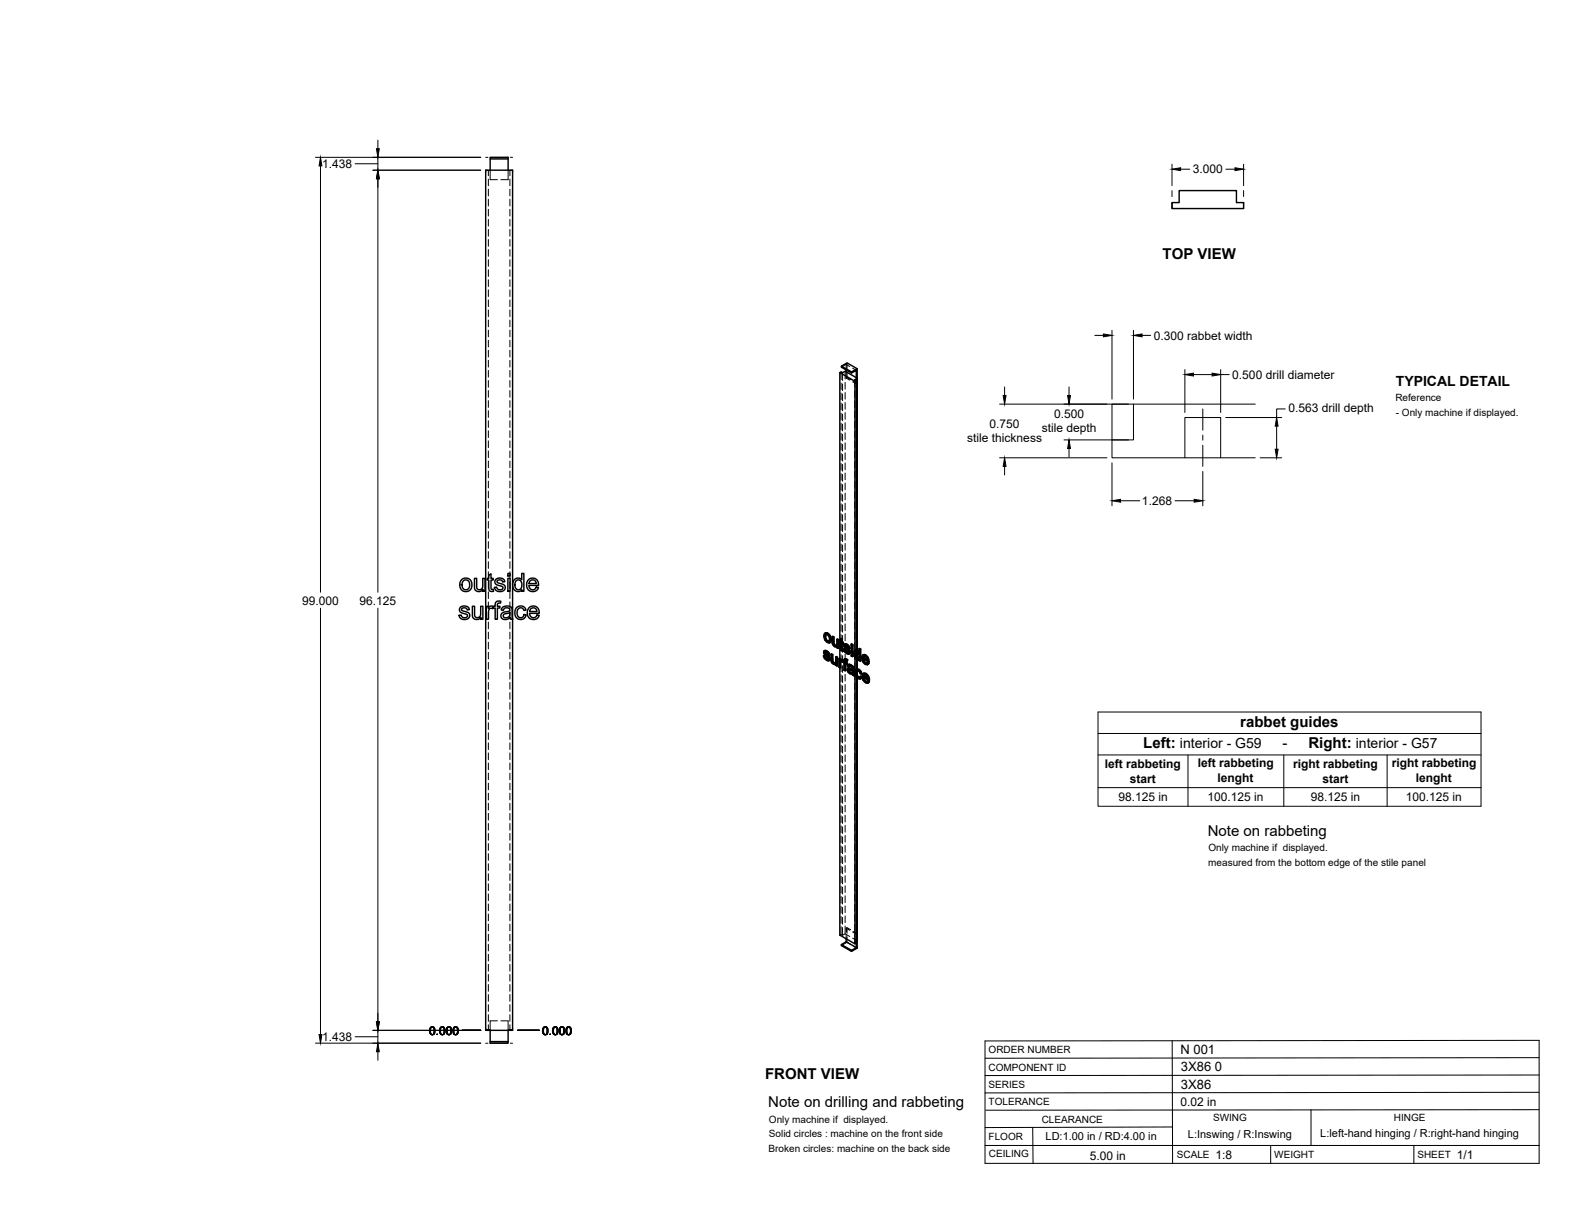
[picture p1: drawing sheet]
<svg xmlns="http://www.w3.org/2000/svg" width="559mm" height="432mm" viewBox="0 0 559 432" stroke-linecap="round" stroke-linejoin="round" font-family="sans-serif">
<!-- layer: Visible -->
<g fill="none" stroke="#000" stroke-width=".51">
<path d="M173.9 56.4v4M180.3 56.4h-6.4v-.6h6.4v4.6M418.4 67.6h20.3v4.3h2.5v2.1h-25.4v-2.1h2.6zM298 132.2l.4-.3 .5 .3 .9-.5 4.4 2.5-.9 .5 .5 .3-.5 .3zM298 132.2v95M298.5 129.9l2-1.1 3.6 2M300.2 131.3v.6M302.1 132l-3.6-2.1v.4l3.6 2.1M303.3 135.3v95.4M303.8 135v95.6M304.1 130.8l-2 1.2v.4l1.7-1v2.6M304.1 130.8l.1 99.9"/>
<path d="M163.3 215.5l.9-.4h1.2a1.33 1.33 0 0 1 1.1 1.2l-.8 .1a1.02 1.02 0 0 0-.9-.8 1.02 1.02 0 0 0-1 .8l2.6 1.2a1.65 1.65 0 0 1-.4 2 1.65 1.65 0 0 1-2 .1l-.8-.6-.3-.8 .7-.1a1.1 1.1 0 0 0 1.1 1 1.1 1.1 0 0 0 1.1-1l-2-.8a1.17 1.17 0 0 1-.5-1.9zM163.8 205.6a2.31 2.31 0 0 1 3.6 1.8 2.31 2.31 0 0 1-3.3 2.2l-.1-.1a2.81 2.81 0 0 1-.2-3.9zM164.4 206.1l.5-.3h.8l.8 .9v1.6l-.7 .9h-1l-.7-.8-.1-1.4zM167.6 215.1h.8v2.6a1.15 1.15 0 0 0 1.1 1.4 1.15 1.15 0 0 0 1-1.5v-2.5h.8v4.6h-.7v-.7a1.63 1.63 0 0 1-1.9 .8 1.63 1.63 0 0 1-1.1-1.8zM168.3 205.2h.8v2.6a1.15 1.15 0 0 0 1.2 1.4 1.15 1.15 0 0 0 1-1.5v-2.5h.8v4.6h-.7v-.7a1.63 1.63 0 0 1-2 .8 1.63 1.63 0 0 1-1.1-1.9zM172.5 215.1h.7v.7a1.12 1.12 0 0 1 1.8-.6l.7-.1v-.5a1.33 1.33 0 0 1 .6-1.2 1.33 1.33 0 0 1 1.4-.1l-.1 .7a.71 .71 0 0 0-.8 0 .71 .71 0 0 0-.3 .7v.4h.9v.6h-.9v4h-.8v-4h-.7v-.3l-.2 .6-.4-.2a1.07 1.07 0 0 0-1.1 1.5v2.4h-.8zM173.4 204.1l.8-.5v1.6h.8v.6h-.8v3.1l.8 .2 .1 .7-.6 .1a1.04 1.04 0 0 1-1.1-1.5v-2.6h-.6v-.6h.6zM176 205.5l.8-.4 1.2 .1a1.33 1.33 0 0 1 1.1 1.2l-.8 .1a.96 .96 0 0 0-1-.8 .96 .96 0 0 0-.9 .9l2.6 1.1a1.57 1.57 0 0 1-.2 1.9 1.57 1.57 0 0 1-1.9 .3l-.8-.3-.5-.6-.2-.6 .8-.1a1.09 1.09 0 0 0 1.1 1 1.09 1.09 0 0 0 1.1-1l-1.9-.7a1.2 1.2 0 0 1-.9-.9 1.2 1.2 0 0 1 .4-1.2zM178.3 215.5l1.8-.5 1.3 .5 .5 4.2h-.8l-.1-.6a1.75 1.75 0 0 1-2 .8 1.75 1.75 0 0 1-1.3-1.7l.8-.9 1.5-.3a.7 .7 0 0 0 .9-.8 .7 .7 0 0 0-1-.5l-.9 .2-.4 .6-.8-.1zM178.8 218l1.3-.4a.43 .43 0 0 1 .6-.2 .43 .43 0 0 1 .2 .6 1.2 1.2 0 0 1-1 1.2 1.2 1.2 0 0 1-1.4-.9zM180.2 205.2h.8v4.6h-.8zM180.2 203.5h.8v.8h-.8z"/>
<path d="M181.9 219.5v-159.1h-9.6v305.2h9.6v-145.9M182.4 205.7a1.73 1.73 0 0 1 2.7 0v-2.2h.8v6.3h-.8v-.6a1.9 1.9 0 0 1-2.3 .4 1.9 1.9 0 0 1-.9-2.1zM183.1 206.1l.8-.4 .9 .5 .4 1.2-.2 1.2a1.26 1.26 0 0 1-1.7 .5 1.26 1.26 0 0 1-.6-1.6zM183.2 215.6a1.96 1.96 0 0 1 3.4 .9l-.8 .1a1.29 1.29 0 0 0-1.7-.8 1.29 1.29 0 0 0-.6 1.8l.2 .9 .5 .6a1.16 1.16 0 0 0 1.7-1.1l.8 .1-.4 .9a2.18 2.18 0 0 1-2.8 .4 2.18 2.18 0 0 1-.7-2.8zM187.4 205.7a2.15 2.15 0 0 1 2.6-.4 2.15 2.15 0 0 1 1.1 2.4h-3.5l.2 .8a1.29 1.29 0 0 0 1.3 .8 1.29 1.29 0 0 0 1.1-1l.9 .1-.5 .9a2.33 2.33 0 0 1-3.2-.1 2.33 2.33 0 0 1-.2-3.1zM187.7 215.6a2.15 2.15 0 0 1 2.5-.3 2.15 2.15 0 0 1 1.1 2.3h-3.4l.2 .8a1.29 1.29 0 0 0 1.2 .8 1.29 1.29 0 0 0 1.2-1l.8 .1-.5 .9a2.35 2.35 0 0 1-3.2-.1 2.35 2.35 0 0 1-.1-3.2zM188.1 206.1l.5-.3h.9l.5 .4 .3 .9h-2.6zM188.3 216l.6-.3a1.27 1.27 0 0 1 1.6 1.3h-2.6zM292.1 232.7l.5 .2M292.5 230.9l.9 .1M292.6 232.9l.2-.2 .2 .6-.2 .1zM292.7 231.6l.4 .3"/>
<path d="M292.7 231.8l1.4 1.1M292.7 224.7l.6-.2 .5 .2zM292.7 224.7l-.4 .5v1l.9 1.5a.93 .93 0 0 0 1.4 .2M292.7 230.8l-.3 .2M292.8 225.9l.2 1M292.8 233.4l.5 .5 .5-.1M292.8 230.9l.6 .1 .5 .4M292.8 232.7l-.4-.2a1.18 1.18 0 0 0 .4 1.5l.8 .4 .6-.1M292.9 232l1.5 1.3M292.9 231.4v.1M292.9 231.7l-.2-.3 .7 .2 .4 .7 .4 .2M293 226.9l.2-.1 .6 .6-.4 .1z"/>
<path d="M293 233.3l.5 .4M293 230.8l-.7 .3-.1 .6 1.5 1.7v.6M293.1 225.1l-.1 .7M293.2 231.1l.5 .4 .2-.1 .4 .4M293.2 226.8l-.2-.9a.5 .5 0 0 1 .1-.8 .5 .5 0 0 1 .7 .4l.4 .7 .1 1-.2 .4-.6-.1M293.3 233.9l.4 .1M293.5 224.8l.9 .9 .2-.1 .4 1.3M293.7 231.5l.4 .5 .2-.1 .1 .5-.2 .1-.1-.5M293.8 227.4l.3 .1M293.8 224.7l.8 .9M293.8 234h-.1M293.9 233l.3 .4 .2-.1 .1 .5"/>
<path d="M294.2 233.4l.1 .5 .2-.1-.1 .4M294.3 233.9l-.1 .4 .2-.1-.3 .2M294.4 225.7l.3 1.3 .3-.1-.2 .8M294.7 227l-.1 .9 .2-.2-.4 .3M294.8 232.1l.7 .1v2.3M295.3 225.9l.6 .1v2.2M295.3 232.4v2.1h.2l.2 .4M295.3 234.6l.2 .4 .2-.1 .3 .3M295.5 235l.3 .3h.6M295.5 232.2l-.7-.1 .1 2.6 .8 1h.8M295.7 226.1v2.2l.2-.1 .2 .4M295.7 228.3l.2 .5 .2-.2 .3 .3"/>
<path d="M295.8 235.3l.4 .1M295.9 228.8l.3 .3 .6-.1-.2 .2M295.9 226l-.6-.1v2.5l.7 1 .5 .2 .5-.2M296.2 229.1l.4 .1M296.4 235.3l-.2 .1M296.4 235.2l-.2 .2M296.5 233.1l.7 .1v3l-.3 .1v-3M296.5 235.7v.4l.4 .2M296.5 235.7l-.1 .1M296.9 226.8l.7 .1v3.1l-.3 .1v-3M297 229.4v.5l.3 .2M297 229.4l-.2 .1"/>
<path d="M297.2 233.2l-.7-.1-.1 2.1M297.6 226.9l-.7-.1v1.9l-.3 .5M297.6 233.7l.6 .1v.4l.3-.2M298 236.9v94.9l5.3 3.1 .5-.3M298 227.8v5.8M298 233.9v.5l.8-.3M298.1 234.8l.2 2.1-.2 .1v-1.6M298.1 227.3h-.3v.4l.3 .2 .1 2.4 .5 .6h.6l-.1-.4h-.4M298.1 226.8l.7-.2v1M298.2 233.8l-.6-.1v3l.5 .3M298.3 234.1h.5l.4 .3M298.4 234.7h.1"/>
<path d="M298.6 234.2l.4 .4M298.6 226.7v1.1l.6 .1M298.6 227.8l.6 .1-.2 .5v-.4M298.6 230.2l.4 .2M298.7 230.4l.5 .1M298.8 226.6l-.7 .2v.7l-.3-.2M298.8 228.3v1.8M298.9 235l-.7-.3 .1 .6M299 228.4l-.4-.2v2l.3 .1M299 230.6l.1 .5M299 234.5v.4l.4 .2v2.6l.4 .3M299 234.7l-.1 .3"/>
<path d="M299 234.9l-.1 .1M299.3 230.3l.4 .2M299.6 228.5l.9 .1M299.7 233.8h.7l.4 .3M299.7 230.5l.2-.2 .2 .6-.2 .1zM299.8 229.2l.4 .3M299.8 229.4l1.5 1.1M299.8 235l.8 .2-.2 .5v-.4M299.9 228.4l-.4 .2M299.9 233.7l-.3 .1M299.9 231l.5 .5h.5M299.9 228.5l.6 .1 .6 .4"/>
<path d="M299.9 230.3l-.4-.1a1.37 1.37 0 0 0 .8 1.6l.6 .3 .4-.2M300 229.7l1.5 1.2M300 229v.1M300 229.3l-.2-.2 .6 .1 .9 .9M300.1 234.4v.5M300.1 235.5v2.4l-.3 .1v-2.6l.6 .3M300.1 233.9l.7 .2-.3 .5v-.4M300.1 230.9l.5 .5M300.1 228.4l-.7 .3v.5l1.5 1.9-.1 .5M300.3 228.7l.5 .4 .3-.1 .3 .5M300.4 233.8l-.9 .1-.1 .8-.4-.2h.4M300.4 231.5l.4 .1"/>
<path d="M300.5 234.6l-.5-.2-.2 .6 .8 .2M300.8 229.1l.4 .5 .2-.1 .2 .5-.3 .1-.1-.5M300.9 237.1l.5-.1 1 .3M300.9 231.6h-.1M301 237.9l.2 .4 .2-.1 .4 .3M301 230.6l.3 .5 .2-.2 .1 .5M301.1 237.7l.3 .5M301.1 237l-.3 .2M301.2 238.3l.3 .4h.7M301.2 236.4l.1-.1-.2 .3zM301.2 237.6l-.1 .1M301.2 235.8l.8 .1 .6 .4"/>
<path d="M301.2 237.6h.2a.76 .76 0 0 1 .9 .9l-.3 .3M301.3 237.6l-.1 .1M301.3 236.3l.9 .5a.36 .36 0 0 1 .2 .6 .36 .36 0 0 1-.6-.1l-.6-.2M301.3 231.1l.1 .4 .2-.1-.1 .4M301.4 237l-.8 .3 .1 1 .9 .8h.8l.1 .4 .4 .3M301.4 231.5l-.1 .4 .2-.1-.3 .3M301.4 235.7l-.5 .2M301.5 238.7h.8M301.8 236.1l1.1 .6M302 229.7l.6 .1zM302 228.6l.6 .1zM302 229.7v3l.4 .3"/>
<path d="M302 228.6v.6l.4 .2M302 235.9l-.6-.2-.5 .2-.3 .4 .5 .3M302.3 236.5l.3 .4 .3-.2 .1 .5M302.6 229.8v3.1l-.2 .1v-3M302.6 228.7l-.2 .7v-.6M302.6 236.9l.2 .4 .2-.1 .1 2M302.8 237.3v2.1l.3-.2 .1 .4-.3 .2-.1-.4M303.3 233.3v101.6M303.4 232.1l.2 .9M303.4 230.7h.8l.5 .4M303.6 231.3l.6 .1 .5 1v1l-.6 .2M303.6 231.3l-.2 .8 .2-.2 .2 1v-1.7l-.2 .7"/>
<path d="M303.6 233l.2-.1 .5 .6-.3 .1zM303.6 231.2v.1M303.7 230.6l-.4 .2M303.8 238.8l.2 1 .2-.2 .6 .6M303.8 233.8v3.7M303.9 237.4l.9 .1 .7 .6M304 239.8l.5 .5h.6M304 230.8l.7 .4M304 238.7l.2-.7v1.4M304.2 234.1l-.1 3.2-.4 .2M304.2 231.4v2M304.2 230.7l-.5-.1a1.97 1.97 0 0 0 0 3.1l.7 .4 .4-.1"/>
<path d="M304.3 233.5l.3 .1M304.5 237.6l.7 .7 .3-.2 .3 1-.2 .1-.4-.9M304.7 230.2l.5 .2 .2-.1v4.2l-.2 .1v-4.2M304.8 237.5l-.9-.1a2.17 2.17 0 0 0 .8 3.5h.6M304.8 234v.4l.4 .2M304.8 234l-.2 .1M305.2 240l.4 .3M305.4 230.3l-.5-.3-.2 .2v1.5l-.3-.5M305.6 239.2l-.4-.2-.5-.8-.5-.2-.4 .8 .2-.1 .2 .9M306 232.4h1.1l.9 .9M306.2 233.4l1.5 .8-.5-1.1a.51 .51 0 0 0-.6-.3 .51 .51 0 0 0-.4 .6l.2-.1 1.2 .6M306.2 239h1.1l.8 .9"/>
<path d="M306.3 239.9l1.5 .9-.5-1.1a.51 .51 0 0 0-.6-.3 .51 .51 0 0 0-.4 .5l.3-.1 1.1 .7M306.4 234.7l.6 .6 .6-.1M306.4 233.9l.2 .6M306.6 232.9l-.2 .4M306.7 239.4l-.1 .4M306.9 232.5l.9 .9 .2-.1 .3 1.3M307 235.3l.4 .1M307.1 239.1l.8 .9 .2-.1 .4 1.3M307.1 232.4l-.6-.2-.6 .5v1.8l.7 .9 .7 .5 .5-.1 .5-.6M307.3 239l-.6-.2-.7 .5v1.7l.6 .9 .8 .5h.4l.7-.6M307.5 235.3l-.1 .1M307.6 235l.5 .4"/>
<path d="M307.8 233.4l.3 1.4 .2-.2-.2 .2M307.9 240l.4 1.3 .2-.1-.2 .1M308.1 234.9l-1.9-1.1 .2 .9 .2-.2 .6 .6M308.3 235.2l-.5 .6M308.3 235.2l-.4-.3-.5 .5M303.8 240.1v96.1M304.2 240.5l-.1 95.9-2 1.2M305.6 240.3l.2-.1-.5 .7zM305.8 240.2l-.4-.4-.4 .6-.5-.1M306.6 240.5l.2 .6M306.6 241.3l.5 .5h.6M307.1 241.8l.4 .1"/>
<path d="M307.6 241.9h-.1M307.8 241.6l.5 .3M308.3 241.5l-2-1.2 .3 1 .2-.2 .5 .6M308.5 241.8l-.5 .6M308.5 241.8l-.5-.3-.5 .4M300.2 333.1v1.1l-1.7 .9v.4l3.6 2.1v-.4l-3.6-2.1M300.2 334.2l3.6 2-1.7 1M304.2 333.8l-.4 .2M173.9 365.6v4.5h6.4v-.5h-6.4M180.3 365.6v4"/>
</g>
<!-- layer: Hidden -->
<g fill="none" stroke="#000" stroke-width=".35">
<path d="M173.3 60.4v2M173.3 63.6v2.3M173.3 67.1v2.4M173.3 70.7v2.4M173.3 74.3v2.3M173.3 77.9v2.3M173.9 60.4v3.4h2.6M180.3 60.4v3.4h-2.6M180.9 60.4v2M180.9 63.6v2.3M180.9 67.1v2.4M180.9 70.7v2.4"/>
<path d="M180.9 74.3v2.3M180.9 77.9v2.3M173.3 81.4v2.4M173.3 85v2.4M173.3 88.6v2.3M173.3 92.1v2.4M173.3 95.7v2.4M173.3 99.3v2.4M180.9 81.4v2.4M180.9 85v2.4M180.9 88.6v2.3M180.9 92.1v2.4"/>
<path d="M180.9 95.7v2.4M180.9 99.3v2.4M173.3 102.8v2.4M173.3 106.4v2.4M173.3 110v2.4M173.3 113.6v2.4M173.3 117.1v2.4M180.9 102.8v2.4M180.9 106.4v2.4M180.9 110v2.4M180.9 113.6v2.4M180.9 117.1v2.4"/>
<path d="M173.3 120.7v2.4M173.3 124.3v2.4M173.3 127.8v2.4M173.3 131.4v2.4M173.3 135v2.4M173.3 138.6v2.3M180.9 120.7v2.4M180.9 124.3v2.4M180.9 127.8v2.4M180.9 131.4v2.4M180.9 135v2.4M180.9 138.6v2.3"/>
<path d="M298.4 131.9v2.8M298.4 135.9v2.4M298.4 139.5v2.3M298.9 132.2v2.8M298.9 136.2v2.4M298.9 139.8v2.4M299.8 131.7v2.8M299.8 135.7v2.4M299.8 139.3v2.3M300.2 129.3v2M300.2 131.9v2.2M300.2 129.3l-1.7 1"/>
<path d="M300.2 129.3l1.3 .7M300.5 133.9l-.3 .2 1.3 .8M300.5 128.8v2M300.5 132v1.9M300.5 133.9l1.3 .8M302.5 130.6l1.3 .8M302.8 135.3l1.3 .7M303.3 134.7v2.8M303.3 138.7v2.4M303.8 134v1M304.1 134.2v1.8l-.3 .2-1.3-.7M173.3 142.1v2.4"/>
<path d="M173.3 145.7v2.4M173.3 149.3v2.4M173.3 152.8v2.4M173.3 156.4v2.4M173.3 160v2.4M180.9 142.1v2.4M180.9 145.7v2.4M180.9 149.3v2.4M180.9 152.8v2.4M180.9 156.4v2.4M180.9 160v2.4M298.4 143v2.4"/>
<path d="M298.4 146.6v2.4M298.4 150.2v2.3M298.4 153.8v2.3M298.4 157.3v2.4M298.9 143.3v2.4M298.9 146.9v2.4M298.9 150.5v2.4M298.9 154.1v2.3M298.9 157.6v2.4M299.8 142.8v2.4M299.8 146.4v2.4M299.8 150v2.4"/>
<path d="M299.8 153.5v2.4M299.8 157.1v2.4M303.3 142.3v2.3M303.3 145.8v2.4M303.3 149.4v2.4M303.3 153v2.3M303.3 156.5v2.4M173.3 163.6v2.3M173.3 167.1v2.4M173.3 170.7v2.4M173.3 174.3v2.4M173.3 177.9v2.3"/>
<path d="M180.9 163.6v2.3M180.9 167.1v2.4M180.9 170.7v2.4M180.9 174.3v2.4M180.9 177.9v2.3M298.4 160.9v2.4M298.4 164.5v2.3M298.4 168v2.4M298.4 171.6v2.4M298.4 175.2v2.4M298.4 178.8v2.3M298.9 161.2v2.4"/>
<path d="M298.9 164.8v2.4M298.9 168.3v2.4M298.9 171.9v2.4M298.9 175.5v2.4M298.9 179.1v2.3M299.8 160.7v2.4M299.8 164.3v2.3M299.8 167.8v2.4M299.8 171.4v2.4M299.8 175v2.4M299.8 178.5v2.4M303.3 160.1v2.4"/>
<path d="M303.3 163.7v2.4M303.3 167.3v2.3M303.3 170.8v2.4M303.3 174.4v2.4M303.3 178v2.4M173.3 181.4v2.4M173.3 185v2.4M173.3 188.6v2.3M173.3 192.2v2.3M173.3 195.7v2.4M173.3 199.3v2.4M180.9 181.4v2.4"/>
<path d="M180.9 185v2.4M180.9 188.6v2.3M180.9 192.2v2.3M180.9 195.7v2.4M180.9 199.3v2.4M298.4 182.3v2.4M298.4 185.9v2.4M298.4 189.5v2.4M298.4 193v2.4M298.4 196.6v2.4M298.9 182.6v2.4M298.9 186.2v2.4"/>
<path d="M298.9 189.8v2.4M298.9 193.4v2.3M298.9 196.9v2.4M299.8 182.1v2.4M299.8 185.7v2.4M299.8 189.3v2.3M299.8 192.8v2.4M299.8 196.4v2.4M299.8 200v2.4M303.3 181.5v2.4M303.3 185.1v2.4M303.3 188.7v2.4"/>
<path d="M303.3 192.3v2.3M303.3 195.8v2.4M303.3 199.4v2.4M173.3 202.9v2.3M173.3 206.4v2.4M173.3 210v2.4M173.3 213.6v2.4M173.3 217.1v2.4M180.9 202.9v2.3M180.9 206.4v2.4M180.9 210v2.4M180.9 213.6v2.4"/>
<path d="M180.9 217.1v2.4M181.9 219.5v.2M298.4 200.2v2.4M298.4 203.8v2.3M298.4 207.3v2.4M298.4 210.9v2.4M298.4 214.5v2.4M298.4 218v2.4M298.9 200.5v2.4M298.9 204.1v2.3M298.9 207.6v2.4M298.9 211.2v2.4"/>
<path d="M298.9 214.8v2.4M298.9 218.4v2.3M299.8 203.5v2.4M299.8 207.1v2.4M299.8 210.7v2.4M299.8 214.3v2.3M299.8 217.8v2.4M303.3 203v2.4M303.3 206.5v2.4M303.3 210.1v2.4M303.3 213.7v2.4M303.3 217.3v2.3"/>
<path d="M173.3 220.7v2.4M173.3 224.3v2.4M173.3 227.9v2.4M173.3 231.4v2.4M173.3 235v2.4M173.3 238.6v2.4M180.9 220.7v2.4M180.9 224.3v2.4M180.9 227.9v2.4M180.9 231.4v2.4M180.9 235v2.4M180.9 238.6v2.4"/>
<path d="M292.4 232.5l.3 1-.2 .1M292.4 231.3l.1 .4-.2 .2M292.5 230.9l-.3 .5M292.5 225.6l.4 1.3-.3 .1M292.5 231.7l.3 .5-.2 .1M292.7 230.8l-.4 .3M292.7 233.5l.8 .6-.2 .2M292.8 231.4l.2-.1-.1 .1M292.8 232.2l1.1 1-.2 .2M292.9 226.9l.9 .9-.3 .1M292.9 224.5l-.6 1.2M292.9 231.3l-.2 .1"/>
<path d="M293 231.3l.4 .1-.2 .1M293.1 225.1l-.1 .1M293.2 225.1h.6l-.3 .1M293.4 231.4l.4 .4-.2 .1M293.5 234.1l.5 .2-.2 .2M293.8 225.1l.4 .5-.1 .2M293.8 227.8l.6 .2-.2 .1M293.8 233.8h.1M293.8 231.8l.2 .4-.2 .1M293.9 233.3l.2 .3-.2 .1M293.9 233.8l-.1 .2M294 232.2l.4 .2"/>
<path d="M294.1 233.6l-.2 .2M294.3 234.3h-.3M294.3 227.4l-.2 .1M294.3 225.7l.2 .8-.2 .3M294.5 226.7l-.4 .9M294.6 227.9l-.2 .1M295 232l.1 2.3-.2 .2M295.1 234.3l.1 .5-.2 .1M295.2 234.8l.3 .4-.2 .2M295.5 225.7v2.4l-.2 .1M295.5 228.1l.1 .5-.2 .1M295.5 235.2l.4 .4-.2 .1"/>
<path d="M295.6 228.6l.3 .4-.2 .1M295.9 229l.5 .3-.3 .1M295.9 235.6l.9-.1-.2 .1M296.4 229.3h.8l-.2 .1M296.4 235.3h.1M296.5 235.2l-.1 .1M296.7 235.1l-.3 .2M296.7 232.9v1.9l-.3 .4M296.8 235.5l-.3 .6M296.8 236l.4 .2M296.8 229h.1M296.9 229l-.2 .1"/>
<path d="M297.1 228.9l-.3 .1M297.1 226.7v1.8l-.3 .5M297.2 229.3l-.2 .6M297.2 229.7l.4 .3M297.9 233.6v3l-.3 .1M297.9 236.6l.4 .3M298 227.2v.6M298 233.6v3.3M298 227.6l.3 .2-.2 .1M298 227.2l-.2 .5M298.1 227.3l.2 .1M298.2 234.2v.1"/>
<path d="M298.3 229.5l.1 .7-.2 .1M298.3 226.7l-.2 .8M298.3 227.8l.1 3.3M298.4 232.3v2.4l.1-.2-.2 .2 .2-.1M298.4 230.2l.2 .3-.2 .1M298.4 221.6v2.4M298.4 225.2v2.4M298.4 235.9v2.4M298.4 239.5v2.4M298.4 234l-.4 .4M298.5 234.5l.3 .1-.2 .1M298.6 228.2l.2-.2v.3"/>
<path d="M298.6 230.5l.4 .3-.3 .1M298.8 234.6l.3 .3M298.8 228l.4 .3M298.9 221.9v2.4M298.9 225.5v2.4M298.9 229.1v2.4M298.9 232.6v2.4M298.9 236.2v2.4M298.9 239.8v2.4M299 230.8l.3 .1M299 234.7l.2-.2-.1 .4M299.1 234.9h-.1"/>
<path d="M299.2 234.4v.1M299.2 234.8l.4 .2-.2 .1M299.2 234.5l-.2 .4M299.2 234.4l-.2 .2M299.4 234.5l.2 .1M299.5 230.2l.3 .9-.2 .1M299.6 228.9l-.2 .6M299.6 235v2.6l-.2 .1M299.6 228.6l-.3 .4M299.6 237.6l.5 .3M299.7 229.3l.3 .5-.3 .1M299.7 233.9l-.1 .7-.2 .1"/>
<path d="M299.8 228.5l-.4 .2M299.8 233.7l-.4 .3M299.8 231.1l.8 .7-.2 .1M299.8 235.4l.3-.1v.2M299.8 221.4v2.4M299.8 225v2.4M299.8 228.6v2.3M299.8 232.1v2.4M299.8 235.7v2.4M299.8 239.3v2.3M299.9 234.4h.2M300 229.8l1.1 1.1-.3 .1"/>
<path d="M300.1 228.9l-.1 .1M300.1 235.3l.5 .3M300.1 228.9l.4 .1-.2 .2M300.1 234.3h.3l-.2 .2M300.4 234.3l.3 .2M300.5 229l.4 .4-.2 .1M300.6 231.8l.6 .2-.3 .1M300.8 237.5l.2 .7-.2 .2M300.8 236.2l.5 .3M300.9 237.1l-.4 .5M300.9 229.4l.2 .4-.2 .2M301 237l-.4 .3"/>
<path d="M301 238.2l.7 .7-.3 .1M301 235.8l-.4 .5M301.1 231.5h-.2M301.1 231.5l-.2 .1M301.1 230.9l.1 .3-.2 .2M301.1 235.7l-.3 .2M301.1 229.8l.5 .2M301.2 231.2l-.1 .3M301.3 237.5h.2zM301.3 237.5v.1M301.3 237.5l-.2 .1M301.4 231.9l-.2 .1"/>
<path d="M301.3 236.3h.1M301.5 237.5l1.1 .3-.2 .1M301.5 236.2l.5 .1-.3 .1M301.7 238.9l.5 .1-.3 .2M302 236.3l.5 .5-.3 .1M302.2 239h.4l-.2 .1M302.2 229.6v3l-.2 .1M302.2 228.5l-.2 .7M302.2 232.6l.4 .3M302.2 229l.4 .3M302.4 237.3l.2 .1M302.4 238.6l-.2 .1"/>
<path d="M302.5 236.8l.1 .5-.2 .1M302.5 238.5l-.2 .2M302.6 237.8l-.1 .6-.2 .2M302.6 237.3l-.2 .2M302.6 239l.1 .4-.2 .1M302.7 239.4l.5 .2M303.1 231.6l.2 1-.2 .1M303.3 230.9l-.4 .9M303.3 220.8v2.4M303.3 224.4v2.4M303.3 228v2.4M303.3 231.5v2.4"/>
<path d="M303.3 235.1v2.4M303.3 238.7v2.4M303.3 232.6l.4 .7-.2 .2M303.3 230.7v2.6M303.5 230.7l-.5 .3M303.6 238.4l.3 1.3-.2 .2M303.7 233.3l.5 .6-.2 .1M303.7 237.6l-.3 .9M303.8 231.2h.5l-.2 .1M303.8 231.2h-.2M303.8 230.6v.6M303.8 232.9v.9"/>
<path d="M303.8 237.5v2.6M303.9 239.7l.9 .9-.3 .2M303.9 237.4l-.4 .4M304.2 237.3v.6l-.2 .1M304.2 230.7v.7M304.2 233.4v.7M304.2 239.4v1.1M304.2 237.9h.6l-.2 .2M304.2 233.9l.8-.1-.2 .2M304.3 231.2l.5 .5-.2 .2M304.7 231.2l.2 .3M304.8 237.9l.4 .4-.3 .1"/>
<path d="M304.8 233.5l-.2 .1M304.8 231.7l.2 1.1-.2 .1M304.9 230v1.5l-.2 .2M305 232.8l-.4 .8M305 233.8l-.2 .6M305 234.2l.4 .3M305.2 238.3l.2 .6-.2 .1M305.4 238.9l.4 .2M305.4 239.8l-.4 .6M305.9 233.3l.4 1.3-.3 .2M306.1 239.9l.3 1.3-.2 .1M306.2 233.8l.2-.1v.2"/>
<path d="M306.3 234.6l.9 .9-.2 .2M306.3 232.3l-.6 1.1M306.4 233.7l1.9 1.1M306.4 238.9l-.5 1.1M306.6 232.9h-.2M306.6 232.7l.6 .1-.3 .1M306.7 239.4h-.1M306.8 239.3l.5 .1-.2 .1M307.2 232.8l.5 .5-.2 .3M307.2 235.5l.7 .2-.2 .2M307.3 239.4l.5 .6-.2 .1M307.6 235.2h.1"/>
<path d="M307.6 235.2l-.1 .1M307.6 233.9l.3 .2M307.7 235.2l-.3 .1M307.7 233.4l.2 .7-.2 .1M307.8 240l.2 .6-.2 .2M307.9 234.9l-.3 .3M308 235.7h-.1M173.3 242.1v2.4M173.3 245.7v2.4M173.3 249.3v2.4M173.3 252.9v2.3M173.3 256.4v2.4"/>
<path d="M180.9 242.1v2.4M180.9 245.7v2.4M180.9 249.3v2.4M180.9 252.9v2.3M180.9 256.4v2.4M298.4 243v2.4M298.4 246.6v2.4M298.4 250.2v2.4M298.4 253.8v2.3M298.4 257.3v2.4M298.9 243.4v2.3M298.9 246.9v2.4"/>
<path d="M298.9 250.5v2.4M298.9 254.1v2.4M298.9 257.6v2.4M299.8 242.8v2.4M299.8 246.4v2.4M299.8 250v2.4M299.8 253.6v2.3M299.8 257.1v2.4M303.3 242.3v2.3M303.3 245.8v2.4M303.3 249.4v2.4M303.3 253v2.4"/>
<path d="M303.3 256.6v2.3M304.8 240.6l.7 .2M305.2 240.3h-.1M306.3 240.3l.2-.1 .1 .3M306.4 241.2l.9 .9-.2 .1M306.5 240.2l2 1.1M307.3 242.1l.8 .2-.3 .1M307.7 241.8h.1M307.7 240.5l.3 .1M307.8 241.7l-.1 .1M308 241.5l-.3 .3M308.2 242.2l-.1 .1"/>
<path d="M173.3 260v2.4M173.3 263.6v2.4M173.3 267.1v2.4M173.3 270.7v2.4M173.3 274.3v2.4M173.3 277.9v2.3M180.9 260v2.4M180.9 263.6v2.4M180.9 267.1v2.4M180.9 270.7v2.4M180.9 274.3v2.4M180.9 277.9v2.3"/>
<path d="M298.4 260.9v2.4M298.4 264.5v2.3M298.4 268.1v2.3M298.4 271.6v2.4M298.4 275.2v2.4M298.4 278.8v2.3M298.9 261.2v2.4M298.9 264.8v2.4M298.9 268.4v2.3M298.9 271.9v2.4M298.9 275.5v2.4M298.9 279.1v2.4"/>
<path d="M299.8 260.7v2.4M299.8 264.3v2.4M299.8 267.8v2.4M299.8 271.4v2.4M299.8 275v2.4M299.8 278.6v2.3M303.3 260.1v2.4M303.3 263.7v2.4M303.3 267.3v2.3M303.3 270.8v2.4M303.3 274.4v2.4M303.3 278v2.4"/>
<path d="M173.3 281.4v2.4M173.3 285v2.4M173.3 288.6v2.4M173.3 292.2v2.3M173.3 295.7v2.4M173.3 299.3v2.4M180.9 281.4v2.4M180.9 285v2.4M180.9 288.6v2.4M180.9 292.2v2.3M180.9 295.7v2.4M180.9 299.3v2.4"/>
<path d="M298.4 282.3v2.4M298.4 285.9v2.4M298.4 289.5v2.4M298.4 293.1v2.3M298.4 296.6v2.4M298.9 282.6v2.4M298.9 286.2v2.4M298.9 289.8v2.4M298.9 293.4v2.3M298.9 296.9v2.4M299.8 282.1v2.4M299.8 285.7v2.4"/>
<path d="M299.8 289.3v2.4M299.8 292.8v2.4M299.8 296.4v2.4M299.8 300v2.4M303.3 281.6v2.3M303.3 285.1v2.4M303.3 288.7v2.4M303.3 292.3v2.4M303.3 295.8v2.4M303.3 299.4v2.4M173.3 302.9v2.3M173.3 306.5v2.3"/>
<path d="M173.3 310v2.4M173.3 313.6v2.4M173.3 317.2v2.3M180.9 302.9v2.3M180.9 306.5v2.3M180.9 310v2.4M180.9 313.6v2.4M180.9 317.2v2.3M298.4 300.2v2.4M298.4 303.8v2.4M298.4 307.3v2.4M298.4 310.9v2.4"/>
<path d="M298.4 314.5v2.4M298.4 318.1v2.3M298.9 300.5v2.4M298.9 304.1v2.4M298.9 307.7v2.3M298.9 311.2v2.4M298.9 314.8v2.4M298.9 318.4v2.3M299.8 303.6v2.3M299.8 307.1v2.4M299.8 310.7v2.4M299.8 314.3v2.4"/>
<path d="M299.8 317.8v2.4M303.3 303v2.4M303.3 306.6v2.3M303.3 310.1v2.4M303.3 313.7v2.4M303.3 317.3v2.4M173.3 320.7v2.4M173.3 324.3v2.4M173.3 327.9v2.4M173.3 331.4v2.4M173.3 335v2.4M173.3 338.6v2.4"/>
<path d="M180.9 320.7v2.4M180.9 324.3v2.4M180.9 327.9v2.4M180.9 331.4v2.4M180.9 335v2.4M180.9 338.6v2.4M298.4 321.6v2.4M298.4 325.2v2.4M298.4 328.8v2.7M298.9 321.9v2.4M298.9 325.5v2.4M298.9 329.1v2.8"/>
<path d="M299.8 331.3l-.9 .6-.5-.4-.4 .3M299.8 331.3l1.7 1M299.8 321.4v2.4M299.8 325v2.4M299.8 328.6v2.7M300.2 330.6v-1.3l.3-.2v2.1M300.2 331.8v1.3M300.2 329.3l1.3 .8M300.5 334.3l-2 1.2M300.5 332.3v2M300.5 329.1l1.3 .8M300.5 334.3l1.3 .8"/>
<path d="M302.5 330.7l1.3 .7 .3-.2M302.8 330.5l1.3 .7M302.8 335.7l1.3 .7M303.3 320.8v2.4M303.3 324.4v2.4M303.3 328v2.4M303.3 331.6v2.7M303.3 334.3l.5 .3M303.8 334l-.5 .3M304.1 331.2v2.6l-1.6-.9M173.3 342.2v2.4M173.3 345.7v2.4"/>
<path d="M173.3 349.3v2.4M173.3 352.9v2.4M173.3 356.4v2.4M180.9 342.2v2.4M180.9 345.7v2.4M180.9 349.3v2.4M180.9 352.9v2.4M180.9 356.4v2.4M173.3 360v2.4M173.3 363.6v2M176.5 362.2h-2.6v3.4M177.7 362.2h2.6v3.4"/>
<path d="M180.9 360v2.4M180.9 363.6v2"/>
</g>
<!-- layer: Reference -->
<g fill="none" stroke="#000" stroke-width=".35">
<path d="M172.3 55.8h.8M181.1 55.8h.8M173.1 60.4h-.8v.8M181.1 60.4h.8v.8M415.8 67.6v2.1M415.8 71.9v2.1M441.2 67.6v2.1M441.2 71.9v2.1M402.1 143.4v12.7h-7.6M445.3 143.4h-50.8v19h50.8M420.4 162.4v-14.3h12.7v14.3M172.3 364.8v.8h.8"/>
<path d="M172.3 365.6h1.6zM172.3 370.1h.8M180.3 365.6h1.6zM181.1 370.1h.8M181.9 364.8v.8h-.8"/>
</g>
<!-- layer: Hidden Narrow -->
<path d="M293.5 232.8l-.2 .1M295 233.8l-.2 .2M295.5 227.6l-.2 .1M296.7 234.5l-.2 .2M297.1 228.3l-.2 .1M298.3 229.5l-.2 .2M299.6 234.3l-.2 .1M300.6 230.4l-.2 .2M301.9 237.6l-.3 .1M302.6 238l-.2 .1" fill="none" stroke="#000" stroke-width=".35"/>
<!-- layer: Visible Narrow -->
<path d="M293.5 232.3l-.2 .1M295.5 233.9l-.2 .1M295.9 227.7l-.2 .1M298.8 229.8l-.2 .1M300.1 234.6l-.3 .1M300.6 229.9l-.2 .1M301.8 237.1l-.2 .2M303 237.6l-.2 .2M303 238.3l-.2 .1" fill="none" stroke="#000" stroke-width=".35"/>
<!-- layer: Titleblock -->
<path d="M349.5 369.3l196.6-.2v43.7h-196.6zM415.9 369.3l.1 43.5M546.1 375.3l-196.6 .2M416 399.9l-66.5 .2M465.1 393.7v12.7M546.1 393.7l-196.3 .2M546.1 387.6l-196.6 .2M546.1 381.4l-196.6 .2M349.5 406.4h196.6M366.4 400l.1 12.8M450.8 406.4v6.4M501.6 406.4v6.4" fill="none" stroke="#000" stroke-width=".36"/>
<!-- layer: Custom Tables -->
<path d="M389.6 252.6h135.9v33.5h-135.9zM389.6 260.2h135.9M389.6 267.9h135.9M389.6 279.5h135.9M421.5 267.9v18.2M455.5 267.9v18.2M492.1 267.9v18.2" fill="none" stroke="#000" stroke-width=".35"/>
<!-- layer: FD_Dimensions -->
<g fill="none" stroke="#000" stroke-width=".35">
<path d="M111.9 55.8h58.7M113.7 58.9v151.2M126 58.1h8.1M134.1 49.7v3.1M134.1 55.8v4.6M415.8 58.3v7.6M441.2 58.3v7.6M132.3 60.4h38.3M134.1 63.4v146.7M418.9 60h3.2M434.9 60h3.3M388.4 119h3.1"/>
<path d="M394.5 117.2v24.4M402.1 117.2v24.4M405.2 119h3M356.4 137.3v3M379.3 137.3v3M420.4 131.1v15.3M423.4 132.9h6.6M433.1 131.1v15.3M433.1 132.9h3M354.6 143.4h45.8M377.5 156.1h22.9M379.3 159.1v3.1"/>
<path d="M434.9 148.1h19.8M452.9 151.2v8.2M456 145.1h-3.1v3M354.6 162.4h38.1M356.4 165.5v3M394.5 164.2v15.3M397.6 177.7h6.8M416.9 177.7h6.8M426.7 167.3v12.2M447.1 162.4h7.6M113.7 215.8v151.3M134.1 215.8v146.7"/>
<path d="M111.9 370.1h58.7M126 367.9h8.1M132.3 365.6h38.3M134.1 365.6v4.5M134.1 373.2v3M183.6 365.6h7.7"/>
</g>
<g fill="#000" stroke="#000" stroke-width=".35">
<path d="M113.7 55.8l.5 3.1h-1zM133.6 52.8h1l-.5 3zM415.8 60l3.1-.5v1zM438.2 59.5l3 .5-3 .5zM134.1 60.4l.5 3h-1zM391.5 118.5l3 .5-3 .5zM402.1 119l3.1-.5v1zM420.4 132.9l3-.5v1zM430 132.4l3.1 .5-3.1 .5zM355.9 140.3h1l-.5 3.1zM379.3 156.1l.5 3h-1zM378.8 140.3h1l-.5 3.1z"/>
<path d="M452.4 159.4h1.1l-.6 3zM452.9 148.1l.6 3.1h-1.1zM356.4 162.4l.5 3.1h-1zM394.5 177.7l3.1-.5v1zM423.7 177.2l3 .5-3 .5zM113.2 367.1h1l-.5 3zM133.6 362.5h1l-.5 3.1zM134.1 370.1l.5 3.1h-1z"/>
</g>
<!-- layer: Smart Centers -->
<path d="M426.7 145.1v7.5M426.7 154.4v1.8M426.7 158v7.5" fill="none" stroke="#000" stroke-width=".35"/>
<g font-size="5.3">
<text x="412.5" y="92">TOP VIEW</text>
<text x="440" y="257.8">rabbet guides</text>
<text x="405.6" y="265.4">Left: interior - G59</text>
<text x="455" y="265.4">-</text>
<text x="464.2" y="265.4">Right: interior - G57</text>
<text x="428.5" y="296.6">Note on rabbeting</text>
<text x="271.4" y="382.7">FRONT VIEW</text>
<text x="272.6" y="392.9">Note on drilling and rabbeting</text>
</g>
<text font-size="5" x="495.2" y="136.9">TYPICAL DETAIL</text>
<g font-size="4.6">
<text x="418.8" y="373.8">N 001</text>
<text x="419" y="380.1">3X86 0</text>
<text x="419" y="386.2">3X86</text>
</g>
<g font-size="4.3">
<text x="114.3" y="59.6">1.438</text>
<text x="423.2" y="61.5">3.000</text>
<text x="409.3" y="120.5">0.300 rabbet width</text>
<text x="437.2" y="134.4">0.500 drill diameter</text>
<text x="374" y="148.3">0.500</text>
<text x="457.1" y="146.2">0.563 drill depth</text>
<text x="351.1" y="151.8">0.750</text>
<text x="369.7" y="153.4">stile depth</text>
<text x="343.2" y="157">stile thickness</text>
<text x="405.2" y="179.2">1.268</text>
<text x="107.2" y="214.5">99.000</text>
<text x="127.6" y="214.5">96.125</text>
<text x="392" y="272.6">left rabbeting</text>
<text x="425" y="272.2">left rabbeting</text>
<text x="458.8" y="272.6">right rabbeting</text>
<text x="493.8" y="272.2">right rabbeting</text>
<text x="400.9" y="277.7">start</text>
<text x="432" y="277.3">lenght</text>
<text x="469.2" y="277.7">start</text>
<text x="502.3" y="277.3">lenght</text>
<text x="396.8" y="284.3">98.125 in</text>
<text x="428.5" y="284.3">100.125 in</text>
<text x="465.1" y="284.3">98.125 in</text>
<text x="498.8" y="284.3">100.125 in</text>
<text x="114.3" y="369.3">1.438</text>
<text x="152.3" y="367.1">0.000</text>
<text x="192.4" y="367.1">0.000</text>
<text x="418.8" y="392.4">0.02 in</text>
<text x="386.7" y="411.6">5.00 in</text>
<text x="431.3" y="411.1">1:8</text>
<text x="516.9" y="411.1">1/1</text>
</g>
<g font-size="3.9">
<text x="371" y="404.5">LD:1.00 in / RD:4.00 in</text>
<text x="421.5" y="403.6">L:Inswing / R:Inswing</text>
<text x="468.4" y="403.6">L:left-hand hinging / R:right-hand hinging</text>
</g>
<g font-size="3.5">
<text x="495.1" y="142.4">Reference</text>
<text x="495.2" y="147.5">- Only machine if displayed.</text>
<text x="428.7" y="302.1">Only machine if displayed.</text>
<text x="428.7" y="307.2">measured from the bottom edge of the stile panel</text>
<text x="350.8" y="373.6">ORDER NUMBER</text>
<text x="350.8" y="379.9">COMPONENT ID</text>
<text x="350.8" y="386.1">SERIES</text>
<text x="350.8" y="392.2">TOLERANCE</text>
<text x="272.8" y="398.4">Only machine if displayed.</text>
<text x="369.6" y="398.4">CLEARANCE</text>
<text x="430.4" y="397.8">SWING</text>
<text x="494.5" y="397.6">HINGE</text>
<text x="272.8" y="403.5">Solid circles : machine on the front side</text>
<text x="350.8" y="404.5">FLOOR</text>
<text x="272.7" y="408.6">Broken circles: machine on the back side</text>
<text x="350.8" y="410.5">CEILING</text>
<text x="417.5" y="410.9">SCALE</text>
<text x="452.1" y="410.9">WEIGHT</text>
<text x="502.9" y="410.9">SHEET</text>
</g>
</svg>
